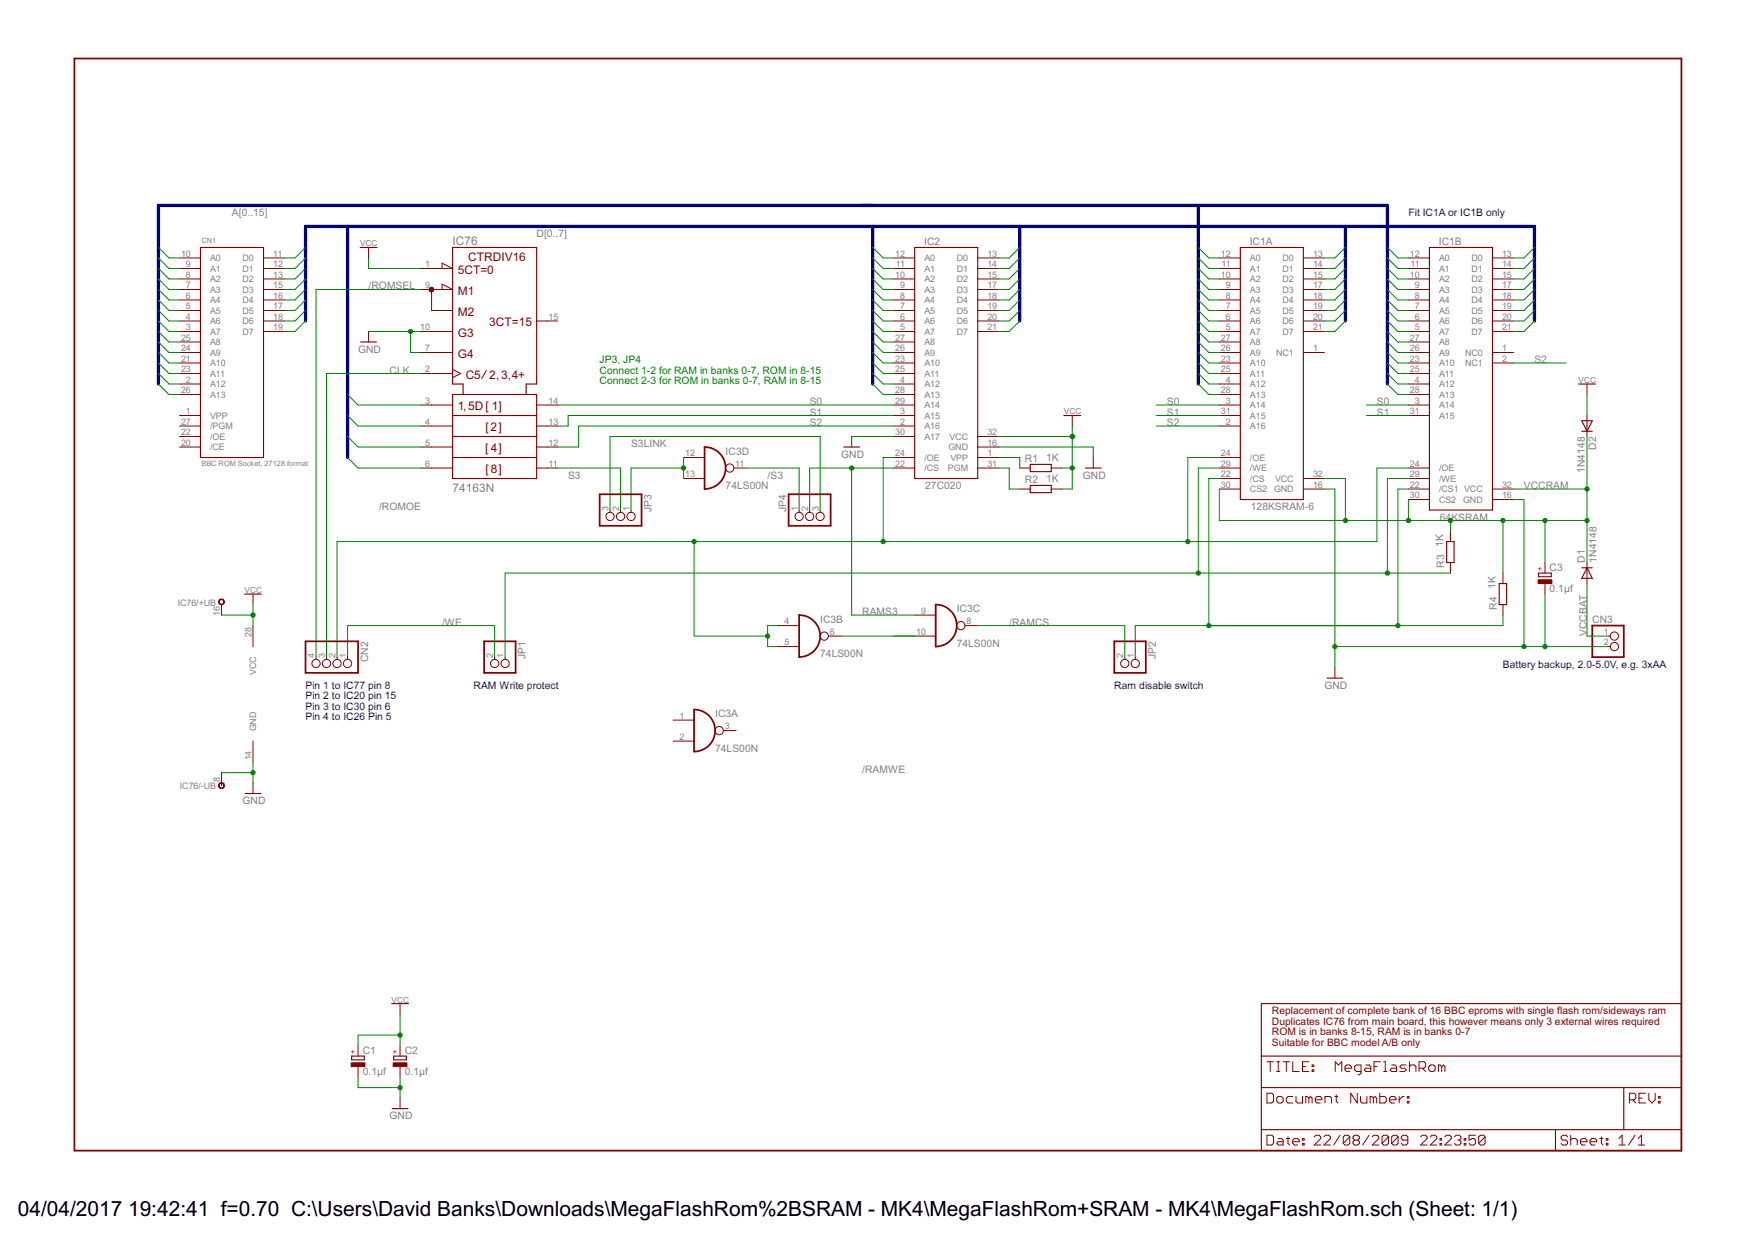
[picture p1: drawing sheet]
<svg xmlns="http://www.w3.org/2000/svg" width="297mm" height="210mm" viewBox="0 0 297 210" stroke-linecap="round" stroke-linejoin="round" font-family="sans-serif">
<g fill="none" stroke="#800000" stroke-width=".19">
<path d="M33.9 41.9h10.7v35.5h-10.7zM61 41.9h2.8M61 57.9h2.7M154.8 41.9h10.7v39.1h-10.7zM209.9 41.9h10.7v42.7h-10.7zM241.9 41.9h10.7v44.4h-10.7zM76.6 66.8h14.2v14.2h-14.2zM76.6 77.4h14.2M76.6 73.9h14.2M76.6 70.3h14.2M78.4 66.8v-1.8h-1.8v-23.1h14.2v23.1h-1.8v1.8M142.8 75.7h2.7"/>
<path d="M174.4 78.6h3.5v1.2h-3.5zM180.1 70.3h2.8M183.7 79.2h2.7M267.2 65h2.8M267.7 71.2h1.8l-.9 1.8zM267.7 73h1.8M174.4 82.2h3.5v1.2h-3.5zM244.9 91.7h1.2v3.5h-1.2zM253.7 98.8h1.3v3.5h-1.3zM260.4 97h2.2v.6h-2.2zM267.7 96.1h1.8M268.6 96.1l.9 1.8h-1.8z"/>
<path d="M41.4 100.6h2.8M224.6 114.8h2.7M41.5 134.3h2.7M59.5 178.8h2.2v.6h-2.2zM66.3 169.9h2.8M66.6 178.8h2.2v.6h-2.2zM213.5 169.9h71.1v24.9h-71.1zM213.5 178.8h71.1M66.4 187.7h2.6M213.5 184.1h71.1M213.5 191.2h71.1M263.3 191.2v3.6"/>
<path d="M274.8 184.1v7.1"/>
</g>
<g fill="none" stroke="#800000" stroke-width=".17">
<path d="M30.4 43.7h3.5M30.4 45.4h3.5M30.4 47.2h3.5M30.4 49h3.5M30.4 50.8h3.5M30.4 52.6h3.5M30.4 54.3h3.5M30.4 56.1h3.5M30.4 57.9h3.5M30.4 59.7h3.5M44.6 43.7h3.6M44.6 45.4h3.6"/>
<path d="M44.6 47.2h3.6M44.6 49h3.6M44.6 50.8h3.6M44.6 52.6h3.6M44.6 54.3h3.6M44.6 56.1h3.6M62.4 41.9v1.8M62.4 56.1v1.8M71.3 45.4h5.3l-1.8-.8v.8M71.3 49h5.3l-1.8-.9v.9M71.3 56.1h5.3M71.3 59.7h5.3"/>
<path d="M73 49v3.6h3.6M90.8 54.3h3.6M151.3 43.7h3.5M151.3 45.4h3.5M151.3 47.2h3.5M151.3 49h3.5M151.3 50.8h3.5M151.3 52.6h3.5M151.3 54.3h3.5M151.3 56.1h3.5M151.3 57.9h3.5M151.3 59.7h3.5"/>
<path d="M165.5 43.7h3.5M165.5 45.4h3.5M165.5 47.2h3.5M165.5 49h3.5M165.5 50.8h3.5M165.5 52.6h3.5M165.5 54.3h3.5M165.5 56.1h3.5M206.4 43.7h3.5M206.4 45.4h3.5M206.4 47.2h3.5M206.4 49h3.5"/>
<path d="M206.4 50.8h3.5M206.4 52.6h3.5M206.4 54.3h3.5M206.4 56.1h3.5M206.4 57.9h3.5M206.4 59.7h3.5M220.6 43.7h3.6M220.6 45.4h3.6M220.6 47.2h3.6M220.6 49h3.6M220.6 50.8h3.6M220.6 52.6h3.6"/>
<path d="M220.6 54.3h3.6M220.6 56.1h3.6M220.6 59.7h3.6M238.4 43.7h3.5M238.4 45.4h3.5M238.4 47.2h3.5M238.4 49h3.5M238.4 50.8h3.5M238.4 52.6h3.5M238.4 54.3h3.5M238.4 56.1h3.5M238.4 57.9h3.5"/>
<path d="M238.4 59.7h3.5M252.6 43.7h3.6M252.6 45.4h3.6M252.6 47.2h3.6M252.6 49h3.6M252.6 50.8h3.6M252.6 52.6h3.6M252.6 54.3h3.6M252.6 56.1h3.6M252.6 59.7h3.6M30.4 61.4h3.5M30.4 63.2h3.5"/>
<path d="M30.4 65h3.5M30.4 66.8h3.5M30.4 72.1h3.5M30.4 73.9h3.5M30.4 75.7h3.5M30.4 70.3h3.5M71.3 63.2h5.3M71.3 68.6h5.3M71.3 72.1h5.3M71.3 79.2h5.3M71.3 75.7h5.3M76.6 62.5l1.4 .7-1.4 .7"/>
<path d="M82.3 62.7l-.8 1.4M90.8 68.6h3.6M90.8 72.1h3.6M90.8 79.2h3.6M90.8 75.7h3.6M115.7 77.4h3.6M124.2 79.2h2.2M144.1 73.9v1.8M151.3 61.4h3.5M151.3 63.2h3.5M151.3 65h3.5M151.3 66.8h3.5"/>
<path d="M151.3 68.6h3.5M151.3 77.4h3.5M151.3 72.1h3.5M151.3 79.2h3.5M151.3 73.9h3.5M151.3 70.3h3.5M165.5 77.4h3.5M165.5 79.2h3.5M165.5 73.9h3.5M165.5 75.7h3.5M172.6 79.2h1.8M177.9 79.2h1.8"/>
<path d="M181.5 70.3v1.8M185 77.4v1.8M206.4 61.4h3.5M206.4 63.2h3.5M206.4 65h3.5M206.4 66.8h3.5M206.4 68.6h3.5M206.4 77.4h3.5M206.4 72.1h3.5M206.4 79.2h3.5M206.4 70.3h3.5M238.4 61.4h3.5"/>
<path d="M238.4 63.2h3.5M238.4 65h3.5M238.4 66.8h3.5M238.4 68.6h3.5M238.4 79.2h3.5M238.4 70.3h3.5M252.6 61.4h3.6M268.6 65v1.8M268.6 70.3v3.6M103.3 86.3v.4M105 86.3v.4M106.8 86.3v.4"/>
<path d="M115.7 81h3.6M135.3 86.3v.4M137 86.3v.4M138.8 86.3v.4M172.6 82.8h1.8M177.9 82.8h1.8M206.4 82.8h3.5M206.4 81h3.5M220.6 82.8h3.6M220.6 81h3.6M238.4 82.8h3.5M238.4 81h3.5"/>
<path d="M238.4 84.6h3.5M245.5 89.9v1.8M245.5 95.2v1.8M252.6 82.8h3.6M252.6 84.6h3.6M254.4 97v1.8M261.5 95.2v1.8M261.5 98.8v1.8M268.6 95.2v3.6M37.5 102.3v1.8M42.8 100.6v1.7M42.8 105.9v3.6"/>
<path d="M53.5 111.2v.4M55.3 111.2v.4M57 111.2v.4M58.8 111.2v.4M83.7 111.2v.4M85.5 111.2v.4M131.7 105.9h3.6M131.7 109.5h3.6M140.2 107.7h2.2M154.8 107.7h3.6M154.8 104.1h3.6M163.3 105.9h2.2"/>
<path d="M190.4 111.2v.4M192.2 111.2v.4M225.9 113v1.8M254.4 102.3v1.8M272.2 109.5h.3M272.2 107.7h.3M37 132.6h.9M37.5 130.8v2.2M42.8 125.5v3.5M42.8 132.6v1.7M113.9 121.9h3.6M113.9 125.5h3.6"/>
<path d="M122.4 123.7h2.2M60.6 177v1.8M67.7 169.9v1.8M67.7 177v1.8M214.4 179.7h1.1M215 179.7v1.7M216.1 179.7h.5M216.3 179.7v1.7M217.2 179.7h1.1M217.7 179.7v1.7M218.8 179.7v1.7h1.1M221.5 179.7h-1v1.7h1"/>
<path d="M233.6 179.7h-1v1.7M234.2 179.7h.3v1.7M238.5 179.7v1.7M60.6 180.6v1.7M67.7 180.6v1.7M67.7 185.9v1.8M214.4 185.1h.9l.2 .2v1.1l-.2 .3h-.9zM214.4 192.2h.9l.2 .2v1.1l-.2 .3h-.9zM216.1 181.4h.5M216.3 192.7h.6l.3 .3v.8h-.9l-.2-.3 .2-.2h.9M216.3 185.6h.6l.3 .3v.5l-.3 .3h-.6l-.2-.3v-.5zM217.7 192.7h.6"/>
<path d="M218 192.4v1.1l.3 .3M218.8 193.3h1.1v-.3l-.3-.3h-.5l-.3 .3v.5l.3 .3h.5M218.8 185.6h-.8l-.3 .3v.5l.3 .3h.8M219.4 185.6v.8l.2 .3h.9v-1.1M220.5 193.5h.2v.3h-.2zM220.5 192.7h.2v.3h-.2zM220.5 180.6h.5M221.5 185.9l-.2-.3h-.3v1.1M221.5 185.9l.3-.3 .3 .3v.8M221.5 185.9v.8M222.1 181.1h.3v.3h-.3zM222.1 180.3h.3v.3h-.3z"/>
<path d="M222.4 192.4l.3-.2h.6l.2 .2v.3l-1.1 1.1h1.1M222.6 186.2h1.1v-.3l-.2-.3h-.6l-.3 .3v.5l.3 .3h.6M224.1 192.4l.2-.2h.6l.3 .2v.3l-1.1 1.1h1.1M224.3 186.7v-1.1h.8l.3 .3v.8M225.9 185.6h.5M226 181.4v-1.7l.5 .6 .6-.6v1.7M226.2 185.3v1.1l.2 .3M226.8 192.2l-1.1 1.6M227.6 180.8h1.1v-.2l-.2-.3h-.6l-.3 .3v.5l.3 .3h.6M228.5 192.4v1.1l-.3 .3h-.6l-.2-.3M228.5 192.4l-.3-.2h-.6l-.2 .2v1.1M228.5 192.4l-1.1 1.1"/>
<path d="M229.3 193l-.3 .3v.2l.3 .3h.5l.3-.3v-.2l-.3-.3M229.3 193l-.3-.3v-.3l.3-.2h.5l.3 .2v.3l-.3 .3M229.3 193h.5M229.7 185.1v1.6l-1.1-1.6v1.6M230.3 185.6v.8l.2 .3h.9v-1.1M230.4 181.4h-.8l-.3-.3v-.5l.3-.3h.8v1.4l-.3 .2h-.3M231.2 180.3h.5l.3 .3v.8h-.8l-.3-.3 .3-.3h.8M231.7 192.2l-1.1 1.6M232.3 192.4l.2-.2h.6l.3 .2v.3l-1.1 1.1h1.1M232.5 185.9l-.3-.3h-.3v1.1M232.5 185.9v.8M232.5 185.9l.2-.3 .3 .3v.8"/>
<path d="M232.6 180.6h.5M233.5 185.1v1.6h.9l.2-.3v-.5l-.2-.3h-.9M234.2 181.4h.5M235 192.4v1.1l-.3 .3h-.5l-.3-.3M235 192.4l-.3-.2h-.5l-.3 .2v1.1M235 192.4l-1.1 1.1M235.2 186.2h1.1v-.3l-.3-.3h-.5l-.3 .3v.5l.3 .3h.5M235.5 180.3h.6l.3 .3v.8h-.9l-.2-.3 .2-.3h.9M236.6 192.4v1.1l-.2 .3h-.6l-.3-.3M236.6 192.4l-.2-.2h-.6l-.3 .2v1.1M236.6 192.4l-1.1 1.1M236.8 185.6v1.1"/>
<path d="M237.6 185.6h-.2l-.6 .6M238 180.3h-.8l-.3 .3 .3 .2h.5l.3 .3-.3 .3h-.8M238.2 186.4h.3v.3h-.3zM238.2 185.6h.3v.3h-.3zM238.3 193h-.9l-.2-.3v-.3l.2-.2h.6l.3 .2v1.1l-.3 .3h-.6l-.2-.3M238.5 180.6l.3-.3h.6l.2 .3v.8M240.2 180.8h.8l.3-.2v-.6l-.3-.3h-.8v1.7M240.5 192.4l.2-.2h.6l.2 .2v.3l-1 1.1h1M240.7 180.8l.6 .6M241.8 180.6l.3-.3h.5l.3 .3v.5l-.3 .3h-.5l-.3-.3zM242.1 192.4l.3-.2h.5l.3 .2v.3l-1.1 1.1h1.1M243.7 193.5h.3v.3h-.3z"/>
<path d="M243.7 192.7h.3v.3h-.3zM244 180.6l-.3-.3h-.2v1.1M244 180.6v.8M244 180.6l.3-.3 .3 .3v.8M244.5 192.4l.3-.2h.6l.2 .2v.3l-1.1 1.1h1.1M246.2 192.4l.2-.2h.6l.3 .2v.3l-.3 .3M246.7 193h.3M247 193l.3 .3v.2l-.3 .3h-.6l-.2-.3M247.8 193.5h.3v.3h-.3zM247.8 192.7h.3v.3h-.3zM249.7 192.2h-1.1v.8l.6-.3h.2l.3 .3v.5l-.3 .3h-.5l-.3-.3M251.4 192.4v1.1l-.3 .3h-.6l-.2-.3"/>
<path d="M251.4 192.4l-.3-.2h-.6l-.2 .2v1.1M251.4 192.4l-1.1 1.1M265.3 192.4l-.3-.2h-.5l-.3 .2v.3l.3 .3h.5l.3 .3v.2l-.3 .3h-.5l-.3-.3M265.9 193l.2-.3h.6l.3 .3v.8M265.9 192.2v1.6M267.5 193.3h1.1v-.3l-.3-.3h-.5l-.3 .3v.5l.3 .3h.5M269.1 193.3h1.1v-.3l-.2-.3h-.6l-.3 .3v.5l.3 .3h.6M270.8 192.7h.5M271 192.4v1.1l.3 .3M271.9 193.5h.2v.3h-.2zM271.9 192.7h.2v.3h-.2zM274 193.8h1.1"/>
<path d="M274 192.7l.6-.5v1.6M275.8 186.2h.8l.3-.3v-.6l-.3-.2h-.8v1.6M276.3 186.2l.6 .5M276.7 192.2l-1.1 1.6M277.3 193.8h1.1M277.3 192.7l.5-.5v1.6M277.4 185.9h.6M278.5 185.1h-1.1v1.6h1.1M279.1 185.1v1.1l.5 .5 .5-.5v-1.1M280.7 186.4h.3v.3h-.3zM280.7 185.6h.3v.3h-.3z"/>
<circle cx="123.5" cy="79.2" r=".7"/>
<circle cx="103.3" cy="87.4" r=".7"/>
<circle cx="105" cy="87.4" r=".7"/>
<circle cx="106.8" cy="87.4" r=".7"/>
<circle cx="135.3" cy="87.4" r=".7"/>
<circle cx="137" cy="87.4" r=".7"/>
<circle cx="138.8" cy="87.4" r=".7"/>
<circle cx="53.5" cy="112.3" r=".7"/>
<circle cx="55.3" cy="112.3" r=".7"/>
<circle cx="57" cy="112.3" r=".7"/>
<circle cx="58.8" cy="112.3" r=".7"/>
<circle cx="83.7" cy="112.3" r=".7"/>
<circle cx="85.5" cy="112.3" r=".7"/>
<circle cx="139.5" cy="107.7" r=".7"/>
<circle cx="162.6" cy="105.9" r=".7"/>
<circle cx="190.4" cy="112.3" r=".7"/>
<circle cx="192.2" cy="112.3" r=".7"/>
<circle cx="273.2" cy="109.5" r=".7"/>
<circle cx="273.2" cy="107.7" r=".7"/>
<circle cx="121.7" cy="123.7" r=".7"/>
</g>
<g fill="#800000" stroke="#800000" stroke-width=".17">
<path d="M37.1 101.5a.5 .5 0 0 1 .8 .2 .5 .5 0 0 1-.3 .7 .5 .5 0 0 1-.6-.5h.1a.39 .39 0 0 1 .5-.4 .39 .39 0 0 1 .2 .6 .39 .39 0 0 1-.7-.1l-.1-.1z" fill-rule="evenodd"/>
<path d="M37.1 132.6a.5 .5 0 0 1 .8 .2 .5 .5 0 0 1-.3 .7 .5 .5 0 0 1-.6-.5h.1a.39 .39 0 0 1 .5-.4 .39 .39 0 0 1 .2 .6 .39 .39 0 0 1-.7 0l-.1-.2z" fill-rule="evenodd"/>
<circle cx="73" cy="49" r=".42"/>
</g>
<path d="M12.6 9.9h272v184.9h-272zM119.3 75.7a3.6 3.6 0 0 1 3.5 3.5 3.6 3.6 0 0 1-3.5 3.6zM101.5 83.7h7.1v5.3h-7.1zM133.5 83.7h7.1v5.3h-7.1zM51.7 108.6h8.9v5.3h-8.9zM81.9 108.6h5.4v5.3h-5.4zM135.3 104.1a3.6 3.6 0 0 1 3.5 3.6 3.6 3.6 0 0 1-3.5 3.5zM158.4 102.3a3.6 3.6 0 0 1 3.5 3.6 3.6 3.6 0 0 1-3.5 3.6zM188.6 108.6h5.3v5.3h-5.3zM269.5 105.9h5.3v5.3h-5.3zM117.5 120.1a3.6 3.6 0 0 1 3.5 3.6 3.6 3.6 0 0 1-3.5 3.5z" fill="none" stroke="#800000" stroke-width=".3"/>
<g fill="#800000" stroke="#800000" stroke-width=".17">
<path d="M59.4 179.9h2.4v.7h-2.4z"/>
<path d="M66.5 179.9h2.4v.7h-2.4z"/>
<path d="M260.3 98.1h2.4v.7h-2.4z"/>
</g>
<path d="M58.8 38.3v39.1M147.7 38.3v26.7M172.6 38.3v16M202.8 34.8v30.2M227.7 38.3v16M51.7 54.3v-16h208v16M26.8 65v-30.2h208v30.2" fill="none" stroke="#000080" stroke-width=".55"/>
<g fill="none" stroke="#008000" stroke-width=".17">
<path d="M26.8 41.9l1.8 1.8h1.8M26.8 43.7l1.8 1.7h1.8M26.8 45.4l1.8 1.8h1.8M26.8 47.2l1.8 1.8h1.8M26.8 49l1.8 1.8h1.8M26.8 50.8l1.8 1.8h1.8M26.8 52.6l1.8 1.7h1.8M26.8 54.3l1.8 1.8h1.8M26.8 56.1l1.8 1.8h1.8M26.8 57.9l1.8 1.8h1.8M26.8 59.7l1.8 1.7h1.8M51.7 41.9l-1.8 1.8h-1.7"/>
<path d="M51.7 43.7l-1.8 1.7h-1.7M51.7 45.4l-1.8 1.8h-1.7M51.7 47.2l-1.8 1.8h-1.7M51.7 49l-1.8 1.8h-1.7M51.7 50.8l-1.8 1.8h-1.7M51.7 52.6l-1.8 1.7h-1.7M51.7 54.3l-1.8 1.8h-1.7M62.4 43.7v1.7h8.9M62.4 56.1h8.9M69.5 56.1v3.6h1.8M71.3 49h-17.8v62.2M147.7 41.9l1.8 1.8h1.8"/>
<path d="M147.7 43.7l1.8 1.7h1.8M147.7 45.4l1.8 1.8h1.8M147.7 47.2l1.8 1.8h1.8M147.7 49l1.8 1.8h1.8M147.7 50.8l1.8 1.8h1.8M147.7 52.6l1.8 1.7h1.8M147.7 54.3l1.8 1.8h1.8M147.7 56.1l1.8 1.8h1.8M147.7 57.9l1.8 1.8h1.8M147.7 59.7l1.8 1.7h1.8M172.6 41.9l-1.8 1.8h-1.8M172.6 43.7l-1.8 1.7h-1.8"/>
<path d="M172.6 45.4l-1.8 1.8h-1.8M172.6 47.2l-1.8 1.8h-1.8M172.6 49l-1.8 1.8h-1.8M172.6 50.8l-1.8 1.8h-1.8M172.6 52.6l-1.8 1.7h-1.8M172.6 54.3l-1.8 1.8h-1.8M202.8 41.9l1.8 1.8h1.8M202.8 43.7l1.8 1.7h1.8M202.8 45.4l1.8 1.8h1.8M202.8 47.2l1.8 1.8h1.8M202.8 49l1.8 1.8h1.8M202.8 50.8l1.8 1.8h1.8"/>
<path d="M202.8 52.6l1.8 1.7h1.8M202.8 54.3l1.8 1.8h1.8M202.8 56.1l1.8 1.8h1.8M202.8 57.9l1.8 1.8h1.8M202.8 59.7l1.8 1.7h1.8M227.7 41.9l-1.8 1.8h-1.7M227.7 43.7l-1.8 1.7h-1.7M227.7 45.4l-1.8 1.8h-1.7M227.7 47.2l-1.8 1.8h-1.7M227.7 49l-1.8 1.8h-1.7M227.7 50.8l-1.8 1.8h-1.7M227.7 52.6l-1.8 1.7h-1.7"/>
<path d="M227.7 54.3l-1.8 1.8h-1.7M234.8 41.9l1.8 1.8h1.8M234.8 43.7l1.8 1.7h1.8M234.8 45.4l1.8 1.8h1.8M234.8 47.2l1.8 1.8h1.8M234.8 49l1.8 1.8h1.8M234.8 50.8l1.8 1.8h1.8M234.8 52.6l1.8 1.7h1.8M234.8 54.3l1.8 1.8h1.8M234.8 56.1l1.8 1.8h1.8M234.8 57.9l1.8 1.8h1.8M234.8 59.7l1.8 1.7h1.8"/>
<path d="M259.7 41.9l-1.8 1.8h-1.7M259.7 43.7l-1.8 1.7h-1.7M259.7 45.4l-1.8 1.8h-1.7M259.7 47.2l-1.8 1.8h-1.7M259.7 49l-1.8 1.8h-1.7M259.7 50.8l-1.8 1.8h-1.7M259.7 52.6l-1.8 1.7h-1.7M259.7 54.3l-1.8 1.8h-1.7M26.8 61.4l1.8 1.8h1.8M26.8 63.2l1.8 1.8h1.8M26.8 65l1.8 1.8h1.8M58.8 66.8l1.8 1.8h10.7"/>
<path d="M58.8 70.3l1.8 1.8h10.7M58.8 73.9l1.8 1.8h10.7M58.8 77.4l1.8 1.8h10.7M71.3 63.2h-16v48M94.4 68.6h56.9M94.4 79.2h10.6v7.1M115.7 79.2h-8.9v7.1M115.7 77.4v3.6M126.4 79.2h8.9v7.1M144.1 79.2v24.9h10.7M144.1 73.9h7.2M147.7 61.4l1.8 1.8h1.8"/>
<path d="M147.7 63.2l1.8 1.8h1.8M147.7 65l1.8 1.8h1.8M151.3 70.3h-55.1v1.8h-1.8M151.3 72.1h-53.4v3.6h-3.5M151.3 79.2h-14.3v7.1M151.3 77.4h-1.8v14.3M169 75.7h16v1.7M169 79.2h1.8v3.6h1.8M169 73.9h12.5M169 77.4h3.6v1.8M179.7 79.2h1.8M181.5 72.1v10.7h-1.8"/>
<path d="M195.7 68.6h10.7M195.7 72.1h10.7M195.7 70.3h10.7M202.8 61.4l1.8 1.8h1.8M202.8 63.2l1.8 1.8h1.8M202.8 65l1.8 1.8h1.8M206.4 79.2h-3.6v17.8M206.4 77.4h-5.4v14.3M231.3 68.6h7.1M231.3 70.3h7.1M234.8 61.4l1.8 1.8h1.8M234.8 63.2l1.8 1.8h1.8"/>
<path d="M234.8 65l1.8 1.8h1.8M238.4 79.2h-5.4v12.5h-176v19.5M256.2 61.4h8.8M268.6 66.8v3.5M268.6 73.9v21.3M103.3 86.3v-12.4h35.5v12.4M117.5 91.7v16h12.4M206.4 81h-1.8v24.9M206.4 82.8v5.3h62.2M224.2 82.8h1.7v30.2M224.2 81h3.5v7.1M238.4 82.8h-1.8v23.1"/>
<path d="M238.4 81h-3.6v16M238.4 84.6v3.5M245.5 97h-160v14.2M245.5 88.1v1.8M254.4 88.1v8.9M256.2 82.8h12.4M256.2 84.6h1.7v24.9M261.5 88.1v7.1M268.6 98.8v8.9h3.6M37.5 104.1h5.3M42.8 102.3v3.6M58.8 111.2v-5.3h24.9v5.3"/>
<path d="M131.7 105.9h-1.8v3.6h1.8M142.4 107.7h12.4M165.5 105.9h24.9v5.3M225.9 109.5h46.3M254.4 104.1v1.8h-62.2v5.3M261.5 100.6v8.9M37.5 130.8h5.3M42.8 129v3.6M67.7 175.2h-7.1v1.8M67.7 171.7v5.3M60.6 182.3v1.8h7.1M67.7 182.3v3.6"/>
</g>
<g fill="#008000" stroke="#008000" stroke-width=".17">
<circle cx="42.8" cy="104.1" r=".36"/>
<circle cx="67.7" cy="175.2" r=".36"/>
<circle cx="181.5" cy="79.2" r=".36"/>
<circle cx="181.5" cy="73.9" r=".36"/>
<circle cx="42.8" cy="130.8" r=".36"/>
<circle cx="69.5" cy="56.1" r=".36"/>
<circle cx="225.9" cy="109.5" r=".36"/>
<circle cx="257.9" cy="109.5" r=".36"/>
<circle cx="261.5" cy="109.5" r=".36"/>
<circle cx="67.7" cy="184.1" r=".36"/>
<circle cx="117.5" cy="91.7" r=".36"/>
<circle cx="149.5" cy="91.7" r=".36"/>
<circle cx="129.9" cy="107.7" r=".36"/>
<circle cx="201" cy="91.7" r=".36"/>
<circle cx="202.8" cy="97" r=".36"/>
<circle cx="234.8" cy="97" r=".36"/>
<circle cx="236.6" cy="105.9" r=".36"/>
<circle cx="204.6" cy="105.9" r=".36"/>
<circle cx="268.6" cy="82.8" r=".36"/>
<circle cx="238.4" cy="88.1" r=".36"/>
<circle cx="227.7" cy="88.1" r=".36"/>
<circle cx="268.6" cy="88.1" r=".36"/>
<circle cx="254.4" cy="88.1" r=".36"/>
<circle cx="245.5" cy="88.1" r=".36"/>
<circle cx="261.5" cy="88.1" r=".36"/>
<circle cx="115.7" cy="79.2" r=".36"/>
<circle cx="144.1" cy="79.2" r=".36"/>
</g>
<g font-size="4">
<text x="3" y="205.9">04/04/2017</text>
<text x="21.7" y="205.9">19:42:41 f=0.70 C:\Users\David Banks\Downloads\MegaFlashRom%2BSRAM - MK4\MegaFlashRom+SRAM - MK4\MegaFlashRom.sch (Sheet: 1/1)</text>
</g>
<g font-size="2.2" fill="#808080">
<text x="76.6" y="41.4">IC76</text>
<text x="76.6" y="83.2">74163N</text>
</g>
<g font-size="2.2" fill="#800000">
<text x="77.5" y="46.3">5CT=0</text>
<text x="79.3" y="44.1">CTRDIV16</text>
<text x="77.5" y="49.9">M1</text>
<text x="77.5" y="53.4">M2</text>
<text x="77.5" y="57">G3</text>
<text x="82.8" y="55.2">3CT=15</text>
<text x="77.5" y="60.6">G4</text>
<text x="78.8" y="64.1">C5</text>
<text x="82.8" y="64.1">2,3,4+</text>
<text x="77.5" y="69.4">1,5D[ 1]</text>
<text x="82.1" y="76.6">[4]</text>
<text x="82.2" y="73">[2]</text>
<text x="82.2" y="80.1">[8]</text>
</g>
<g font-size="1.9" fill="#808080">
<text x="39.3" y="36.6">A[0..15]</text>
<text x="90.8" y="40.1">D[0..7]</text>
<text x="156.4" y="41.5">IC2</text>
<text x="211.5" y="41.5">IC1A</text>
<text x="243.5" y="41.5">IC1B</text>
<text x="62.4" y="49">/ROMSEL</text>
<text x="60.6" y="59.7">GND</text>
<text x="65.9" y="63.2">CLK</text>
<text x="259.7" y="61.4">S2</text>
<text x="137" y="68.6">S0</text>
<text x="137" y="70.3">S1</text>
<text x="197.5" y="68.6">S0</text>
<text x="197.5" y="70.3">S1</text>
<text x="233" y="68.6">S0</text>
<text x="233" y="70.3">S1</text>
<text x="106.8" y="75.7">S3LINK</text>
<text x="122.8" y="77">IC3D</text>
<text x="137" y="72.1">S2</text>
<text x="142.4" y="77.4">GND</text>
<text x="177" y="78">1K</text>
<text x="197.5" y="72.1">S2</text>
<text x="270.2" y="76.1" transform="rotate(-90 270.2 76.1)">D2</text>
<text x="96.2" y="81">S3</text>
<text x="122.8" y="82.8">74LS00N</text>
<text x="129.9" y="81">/S3</text>
<text x="156.6" y="82.8">27C020</text>
<text x="173.5" y="78.2">R1</text>
<text x="173.5" y="81.7">R2</text>
<text x="177" y="81.5">1K</text>
<text x="183.3" y="81">GND</text>
<text x="257.9" y="82.8">VCCRAM</text>
<text x="268.2" y="80" transform="rotate(-90 268.2 80)">1N4148</text>
<text x="64.2" y="86.3">/ROMOE</text>
<text x="110.3" y="86.7" transform="rotate(-90 110.3 86.7)">JP3</text>
<text x="133" y="86.7" transform="rotate(-90 133 86.7)">JP4</text>
<text x="211.7" y="86.3">128KSRAM-6</text>
<text x="243.7" y="88.1">64KSRAM</text>
<text x="244.2" y="92.6" transform="rotate(-90 244.2 92.6)">1K</text>
<text x="268.3" y="95.2" transform="rotate(-90 268.3 95.2)">D1</text>
<text x="270.2" y="95.2" transform="rotate(-90 270.2 95.2)">1N4148</text>
<text x="244.4" y="96.1" transform="rotate(-90 244.4 96.1)">R3</text>
<text x="253.1" y="99.7" transform="rotate(-90 253.1 99.7)">1K</text>
<text x="262.3" y="100.2">0.1µf</text>
<text x="262.3" y="96.7">C3</text>
<text x="74.8" y="105.9">/WE</text>
<text x="138.8" y="105.4">IC3B</text>
<text x="145.9" y="104.1">RAMS3</text>
<text x="161.9" y="103.7">IC3C</text>
<text x="170.8" y="105.9">/RAMCS</text>
<text x="253.3" y="103.2" transform="rotate(-90 253.3 103.2)">R4</text>
<text x="268.6" y="107.7" transform="rotate(-90 268.6 107.7)">VCCBAT</text>
<text x="269.5" y="105.4">CN3</text>
<text x="62.3" y="112.1" transform="rotate(-90 62.3 112.1)">CN2</text>
<text x="89" y="111.6" transform="rotate(-90 89 111.6)">JP1</text>
<text x="138.8" y="111.2">74LS00N</text>
<text x="161.9" y="109.4">74LS00N</text>
<text x="195.6" y="111.6" transform="rotate(-90 195.6 111.6)">JP2</text>
<text x="224.2" y="116.6">GND</text>
<text x="121" y="121.4">IC3A</text>
<text x="121" y="127.2">74LS00N</text>
<text x="145.9" y="130.8">/RAMWE</text>
<text x="41" y="136.1">GND</text>
<text x="61.4" y="178.4">C1</text>
<text x="68.5" y="178.4">C2</text>
<text x="61.4" y="182">0.1µf</text>
<text x="68.5" y="182">0.1µf</text>
<text x="65.9" y="189.4">GND</text>
</g>
<g font-size="1.9" fill="#000080">
<text x="238.4" y="36.6">Fit IC1A or IC1B only</text>
<text x="254.4" y="113">Battery backup, 2.0-5.0V, e.g. 3xAA</text>
<text x="51.7" y="118.3">Pin 2 to IC20 pin 15</text>
<text x="51.7" y="116.6">Pin 1 to IC77 pin 8</text>
<text x="80.2" y="116.6">RAM Write protect</text>
<text x="188.6" y="116.6">Ram disable switch</text>
<text x="51.7" y="120.1">Pin 3 to IC30 pin 6</text>
<text x="51.7" y="121.9">Pin 4 to IC26 Pin 5</text>
</g>
<g font-size="1.9" fill="#008000">
<text x="101.5" y="61.4">JP3, JP4</text>
<text x="101.5" y="63.2">Connect 1-2 for RAM in banks 0-7, ROM in 8-15</text>
<text x="101.5" y="65">Connect 2-3 for ROM in banks 0-7, RAM in 8-15</text>
</g>
<g font-size="1.9" fill="#800000">
<text x="215.3" y="171.7">Replacement of complete bank of 16 BBC eproms with single flash rom/sideways ram</text>
<text x="215.3" y="173.4">Duplicates IC76 from main board, this however means only 3 external wires required</text>
<text x="215.3" y="175.2">ROM is in banks 8-15, RAM is in banks 0-7</text>
<text x="215.3" y="177">Suitable for BBC model A/B only</text>
</g>
<g font-size="1.7" fill="#808080">
<text x="30.6" y="43.4">10</text>
<text x="31.5" y="45.2">9</text>
<text x="31.5" y="47">8</text>
<text x="35.6" y="44.2">A0</text>
<text x="35.6" y="46">A1</text>
<text x="35.6" y="47.8">A2</text>
<text x="41.1" y="44.2">D0</text>
<text x="41.1" y="46">D1</text>
<text x="41.1" y="47.8">D2</text>
<text x="46.2" y="43.4">11</text>
<text x="46.2" y="45.2">12</text>
<text x="46.2" y="47">13</text>
<text x="72" y="45.2">1</text>
<text x="151.5" y="43.4">12</text>
<text x="151.5" y="47">10</text>
<text x="151.6" y="45.2">11</text>
<text x="156.5" y="44.2">A0</text>
<text x="156.5" y="46">A1</text>
<text x="156.5" y="47.8">A2</text>
<text x="161.9" y="44.2">D0</text>
<text x="161.9" y="46">D1</text>
<text x="161.9" y="47.8">D2</text>
<text x="167.1" y="43.4">13</text>
<text x="167.1" y="45.2">14</text>
<text x="167.1" y="47">15</text>
<text x="206.6" y="43.4">12</text>
<text x="206.6" y="47">10</text>
<text x="206.7" y="45.2">11</text>
<text x="211.6" y="44.2">A0</text>
<text x="211.6" y="46">A1</text>
<text x="211.6" y="47.8">A2</text>
<text x="217.1" y="44.2">D0</text>
<text x="217.1" y="46">D1</text>
<text x="217.1" y="47.8">D2</text>
<text x="222.2" y="43.4">13</text>
<text x="222.2" y="45.2">14</text>
<text x="222.2" y="47">15</text>
<text x="238.6" y="43.4">12</text>
<text x="238.6" y="47">10</text>
<text x="238.7" y="45.2">11</text>
<text x="243.6" y="44.2">A0</text>
<text x="243.6" y="46">A1</text>
<text x="243.6" y="47.8">A2</text>
<text x="249.1" y="44.2">D0</text>
<text x="249.1" y="46">D1</text>
<text x="249.1" y="47.8">D2</text>
<text x="254.2" y="43.4">13</text>
<text x="254.2" y="45.2">14</text>
<text x="254.2" y="47">15</text>
<text x="31.5" y="48.8">7</text>
<text x="31.5" y="50.5">6</text>
<text x="31.5" y="52.3">5</text>
<text x="35.6" y="49.5">A3</text>
<text x="35.6" y="51.3">A4</text>
<text x="35.6" y="53.1">A5</text>
<text x="41.1" y="49.5">D3</text>
<text x="41.1" y="51.3">D4</text>
<text x="41.1" y="53.1">D5</text>
<text x="46.2" y="48.8">15</text>
<text x="46.2" y="50.5">16</text>
<text x="46.2" y="52.3">17</text>
<text x="72" y="48.8">9</text>
<text x="152.4" y="48.8">9</text>
<text x="152.4" y="50.5">8</text>
<text x="152.4" y="52.3">7</text>
<text x="156.5" y="49.5">A3</text>
<text x="156.5" y="51.3">A4</text>
<text x="156.5" y="53.1">A5</text>
<text x="161.9" y="49.5">D3</text>
<text x="161.9" y="51.3">D4</text>
<text x="161.9" y="53.1">D5</text>
<text x="167.1" y="48.8">17</text>
<text x="167.1" y="50.5">18</text>
<text x="167.1" y="52.3">19</text>
<text x="207.5" y="48.8">9</text>
<text x="207.5" y="50.5">8</text>
<text x="207.5" y="52.3">7</text>
<text x="211.6" y="49.5">A3</text>
<text x="211.6" y="51.3">A4</text>
<text x="211.6" y="53.1">A5</text>
<text x="217.1" y="49.5">D3</text>
<text x="217.1" y="51.3">D4</text>
<text x="217.1" y="53.1">D5</text>
<text x="222.2" y="48.8">17</text>
<text x="222.2" y="50.5">18</text>
<text x="222.2" y="52.3">19</text>
<text x="239.5" y="48.8">9</text>
<text x="239.5" y="50.5">8</text>
<text x="239.5" y="52.3">7</text>
<text x="243.6" y="49.5">A3</text>
<text x="243.6" y="51.3">A4</text>
<text x="243.6" y="53.1">A5</text>
<text x="249.1" y="49.5">D3</text>
<text x="249.1" y="51.3">D4</text>
<text x="249.1" y="53.1">D5</text>
<text x="254.2" y="48.8">17</text>
<text x="254.2" y="50.5">18</text>
<text x="254.2" y="52.3">19</text>
<text x="30.6" y="57.6">25</text>
<text x="30.6" y="59.4">24</text>
<text x="31.5" y="54.1">4</text>
<text x="31.5" y="55.9">3</text>
<text x="35.6" y="54.9">A6</text>
<text x="35.6" y="56.6">A7</text>
<text x="35.6" y="58.4">A8</text>
<text x="41.1" y="54.9">D6</text>
<text x="41.1" y="56.6">D7</text>
<text x="46.2" y="54.1">18</text>
<text x="46.2" y="55.9">19</text>
<text x="71.1" y="55.9">10</text>
<text x="72" y="59.4">7</text>
<text x="92.8" y="54.1">15</text>
<text x="151.5" y="57.6">27</text>
<text x="151.5" y="59.4">26</text>
<text x="152.4" y="54.1">6</text>
<text x="152.4" y="55.9">5</text>
<text x="156.5" y="54.9">A6</text>
<text x="156.5" y="56.6">A7</text>
<text x="156.5" y="58.4">A8</text>
<text x="161.9" y="54.9">D6</text>
<text x="161.9" y="56.6">D7</text>
<text x="167.1" y="54.1">20</text>
<text x="167.1" y="55.9">21</text>
<text x="206.6" y="57.6">27</text>
<text x="206.6" y="59.4">26</text>
<text x="207.5" y="54.1">6</text>
<text x="207.5" y="55.9">5</text>
<text x="211.6" y="54.9">A6</text>
<text x="211.6" y="56.6">A7</text>
<text x="211.6" y="58.4">A8</text>
<text x="217.1" y="54.9">D6</text>
<text x="217.1" y="56.6">D7</text>
<text x="222.2" y="54.1">20</text>
<text x="222.2" y="55.9">21</text>
<text x="222.2" y="59.4">1</text>
<text x="238.6" y="57.6">27</text>
<text x="238.6" y="59.4">26</text>
<text x="239.5" y="54.1">6</text>
<text x="239.5" y="55.9">5</text>
<text x="243.6" y="54.9">A6</text>
<text x="243.6" y="56.6">A7</text>
<text x="243.6" y="58.4">A8</text>
<text x="249.1" y="54.9">D6</text>
<text x="249.1" y="56.6">D7</text>
<text x="254.2" y="54.1">20</text>
<text x="254.2" y="55.9">21</text>
<text x="254.2" y="59.4">1</text>
<text x="30.6" y="61.2">21</text>
<text x="30.6" y="63">23</text>
<text x="31.5" y="64.8">2</text>
<text x="35.6" y="60.2">A9</text>
<text x="35.6" y="62">A10</text>
<text x="35.6" y="63.8">A11</text>
<text x="35.6" y="65.5">A12</text>
<text x="72" y="63">2</text>
<text x="151.5" y="61.2">23</text>
<text x="151.5" y="63">25</text>
<text x="152.4" y="64.8">4</text>
<text x="156.5" y="60.2">A9</text>
<text x="156.5" y="62">A10</text>
<text x="156.5" y="63.8">A11</text>
<text x="156.5" y="65.5">A12</text>
<text x="206.6" y="61.2">23</text>
<text x="206.6" y="63">25</text>
<text x="207.5" y="64.8">4</text>
<text x="211.6" y="60.2">A9</text>
<text x="211.6" y="62">A10</text>
<text x="211.6" y="63.8">A11</text>
<text x="211.6" y="65.5">A12</text>
<text x="216" y="60.2">NC1</text>
<text x="238.6" y="61.2">23</text>
<text x="238.6" y="63">25</text>
<text x="239.5" y="64.8">4</text>
<text x="243.6" y="60.2">A9</text>
<text x="243.6" y="62">A10</text>
<text x="243.6" y="63.8">A11</text>
<text x="243.6" y="65.5">A12</text>
<text x="248" y="60.2">NC0</text>
<text x="248" y="62">NC1</text>
<text x="254.2" y="61.2">2</text>
<text x="30.6" y="66.5">26</text>
<text x="30.6" y="71.9">27</text>
<text x="31.5" y="70.1">1</text>
<text x="35.6" y="67.3">A13</text>
<text x="35.6" y="70.9">VPP</text>
<text x="72" y="71.9">4</text>
<text x="72" y="68.3">3</text>
<text x="92.8" y="68.3">14</text>
<text x="92.8" y="71.9">13</text>
<text x="151.5" y="66.5">28</text>
<text x="151.5" y="68.3">29</text>
<text x="152.4" y="71.9">2</text>
<text x="152.4" y="70.1">3</text>
<text x="156.5" y="67.3">A13</text>
<text x="156.5" y="69.1">A14</text>
<text x="156.5" y="70.9">A15</text>
<text x="206.6" y="66.5">28</text>
<text x="206.6" y="70.1">31</text>
<text x="207.5" y="68.3">3</text>
<text x="207.5" y="71.9">2</text>
<text x="211.6" y="67.3">A13</text>
<text x="211.6" y="69.1">A14</text>
<text x="211.6" y="70.9">A15</text>
<text x="238.6" y="66.5">28</text>
<text x="238.6" y="70.1">31</text>
<text x="239.5" y="68.3">3</text>
<text x="243.6" y="67.3">A13</text>
<text x="243.6" y="69.1">A14</text>
<text x="243.6" y="70.9">A15</text>
<text x="30.6" y="73.6">22</text>
<text x="30.6" y="75.4">20</text>
<text x="35.6" y="72.6">/PGM</text>
<text x="35.6" y="74.4">/OE</text>
<text x="35.6" y="76.2">/CE</text>
<text x="72" y="75.4">5</text>
<text x="92.8" y="75.4">12</text>
<text x="116" y="77.2">12</text>
<text x="151.5" y="77.2">24</text>
<text x="151.5" y="73.6">30</text>
<text x="156.5" y="78">/OE</text>
<text x="156.5" y="72.6">A16</text>
<text x="156.5" y="74.4">A17</text>
<text x="160.5" y="76.2">GND</text>
<text x="160.7" y="74.4">VCC</text>
<text x="160.9" y="78">VPP</text>
<text x="167.1" y="73.6">32</text>
<text x="167.1" y="75.4">16</text>
<text x="167.1" y="77.2">1</text>
<text x="206.6" y="77.2">24</text>
<text x="211.6" y="78">/OE</text>
<text x="211.6" y="72.6">A16</text>
<text x="72" y="79">6</text>
<text x="92.8" y="79">11</text>
<text x="116" y="80.8">13</text>
<text x="124.5" y="79">11</text>
<text x="151.5" y="79">22</text>
<text x="156.5" y="79.8">/CS</text>
<text x="160.4" y="79.8">PGM</text>
<text x="167.1" y="79">31</text>
<text x="206.6" y="80.8">22</text>
<text x="206.6" y="82.5">30</text>
<text x="206.6" y="79">29</text>
<text x="211.6" y="81.5">/CS</text>
<text x="211.6" y="83.3">CS2 GND</text>
<text x="211.6" y="79.8">/WE</text>
<text x="215.8" y="81.5">VCC</text>
<text x="222.2" y="80.8">32</text>
<text x="222.2" y="82.5">16</text>
<text x="238.6" y="79">24</text>
<text x="238.6" y="80.8">29</text>
<text x="238.6" y="82.5">22</text>
<text x="243.6" y="79.8">/OE</text>
<text x="243.6" y="81.5">/WE</text>
<text x="243.6" y="83.3">/CS1 VCC</text>
<text x="254.2" y="82.5">32</text>
<text x="103" y="86.5" transform="rotate(-90 103 86.5)">3</text>
<text x="104.8" y="86.5" transform="rotate(-90 104.8 86.5)">2</text>
<text x="106.6" y="86.5" transform="rotate(-90 106.6 86.5)">1</text>
<text x="135" y="86.5" transform="rotate(-90 135 86.5)">1</text>
<text x="136.8" y="86.5" transform="rotate(-90 136.8 86.5)">2</text>
<text x="138.6" y="86.5" transform="rotate(-90 138.6 86.5)">3</text>
<text x="238.6" y="84.3">30</text>
<text x="243.6" y="85.1">CS2 GND</text>
<text x="254.2" y="84.3">16</text>
<text x="30.1" y="102.5">IC76/+UB</text>
<text x="37.2" y="104.2" transform="rotate(-90 37.2 104.2)">16</text>
<text x="42.6" y="107.8" transform="rotate(-90 42.6 107.8)">28</text>
<text x="132.8" y="105.6">4</text>
<text x="140.5" y="107.4">6</text>
<text x="155.1" y="107.4">10</text>
<text x="155.9" y="103.9">9</text>
<text x="163.6" y="105.6">8</text>
<text x="271.5" y="107.4">1</text>
<text x="53.2" y="111.4" transform="rotate(-90 53.2 111.4)">4</text>
<text x="55" y="111.4" transform="rotate(-90 55 111.4)">3</text>
<text x="56.8" y="111.4" transform="rotate(-90 56.8 111.4)">2</text>
<text x="58.6" y="111.4" transform="rotate(-90 58.6 111.4)">1</text>
<text x="83.5" y="111.4" transform="rotate(-90 83.5 111.4)">2</text>
<text x="85.2" y="111.4" transform="rotate(-90 85.2 111.4)">1</text>
<text x="132.8" y="109.2">5</text>
<text x="190.1" y="111.4" transform="rotate(-90 190.1 111.4)">2</text>
<text x="191.9" y="111.4" transform="rotate(-90 191.9 111.4)">1</text>
<text x="271.5" y="109.2">2</text>
<text x="43.3" y="114.2" transform="rotate(-90 43.3 114.2)">VCC</text>
<text x="43.3" y="123.8" transform="rotate(-90 43.3 123.8)">GND</text>
<text x="115" y="121.6">1</text>
<text x="115" y="125.2">2</text>
<text x="122.7" y="123.4">3</text>
<text x="42.6" y="128.7" transform="rotate(-90 42.6 128.7)">14</text>
<text x="30.4" y="133.6">IC76/-UB</text>
<text x="37.2" y="132.3" transform="rotate(-90 37.2 132.3)">8</text>
</g>
<g font-size="1.6" fill="#808080">
<text x="61" y="41.7">VCC</text>
<text x="267.2" y="64.8">VCC</text>
<text x="180.1" y="70.2">VCC</text>
<text x="41.4" y="100.4">VCC</text>
<text x="66.3" y="169.7">VCC</text>
</g>
<g font-size="1.4" fill="#808080">
<text x="34.1" y="41.2">CN1</text>
<text x="34.1" y="78.9">BBC ROM Socket, 27128 format</text>
</g>
<g font-size="1.4" fill="#800000">
<text x="261.1" y="96.7" transform="rotate(-90 261.1 96.7)">+</text>
<text x="60.2" y="178.5" transform="rotate(-90 60.2 178.5)">+</text>
<text x="67.3" y="178.5" transform="rotate(-90 67.3 178.5)">+</text>
</g>
</svg>
